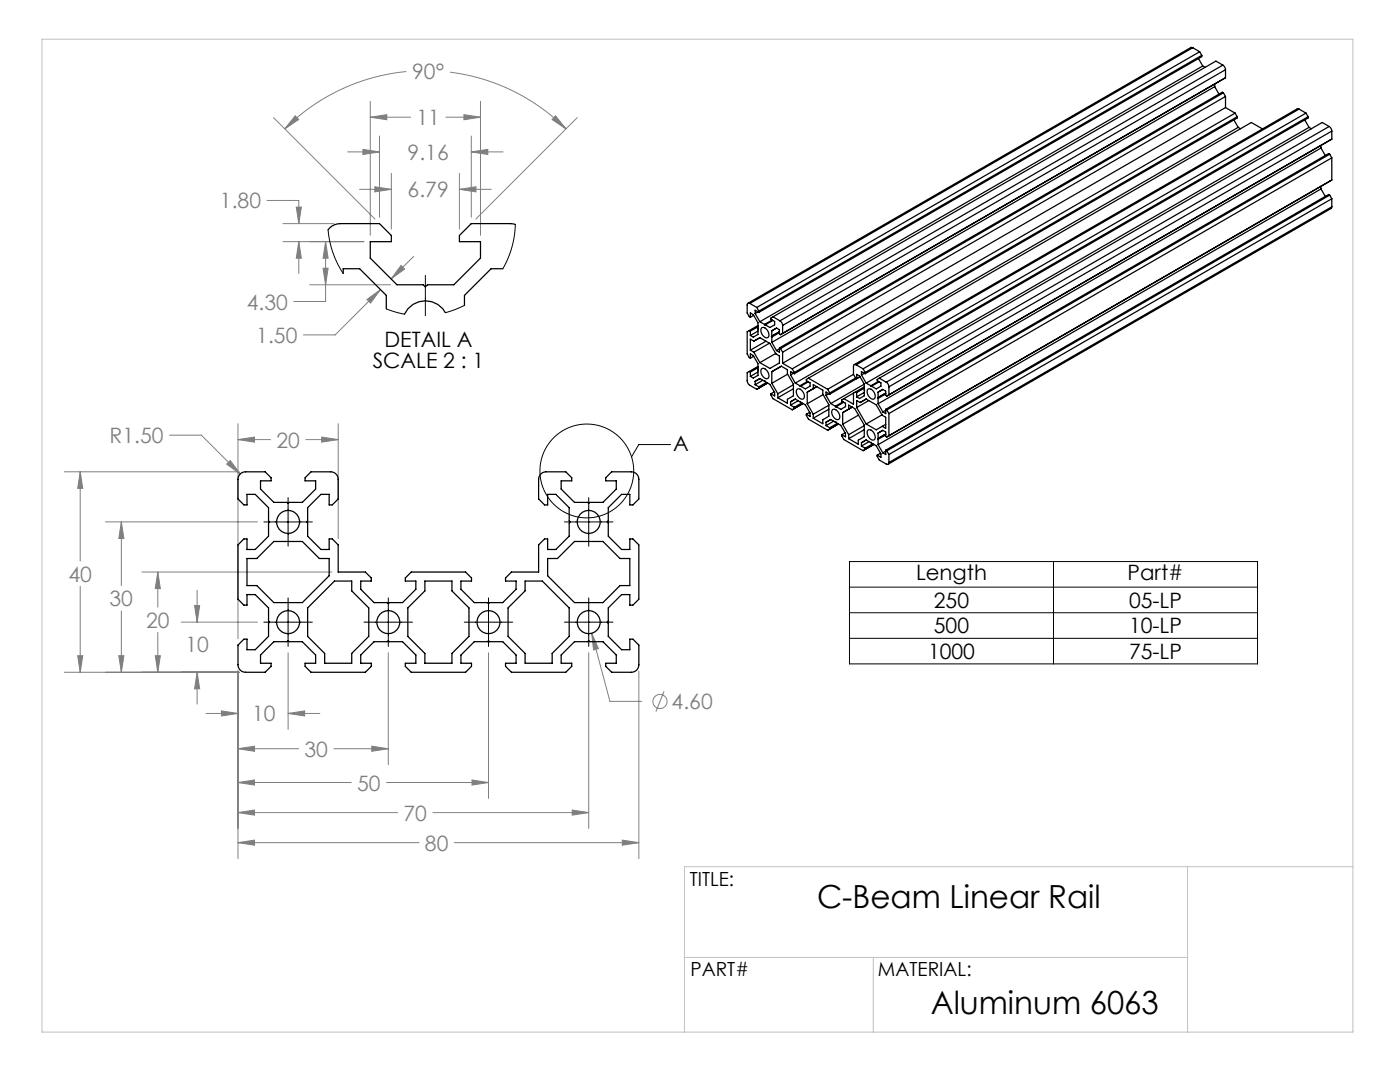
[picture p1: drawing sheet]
<svg xmlns="http://www.w3.org/2000/svg" width="279mm" height="216mm" viewBox="0 0 279 216" stroke-linecap="round" stroke-linejoin="round" font-family="sans-serif">
<g fill="none" stroke="#808080" stroke-width=".2">
<path d="M81.1 14.3a39.7 39.7 0 0 0-24.3 11.4M89.8 14.4a39.7 39.7 0 0 1 23.2 11.3M53.3 40h6.3v4.6M54.6 23.5l20.2 20.2M58.9 23.1l.7 .8-2.8 1.8zM69.4 30.3h6.3M71.8 37.8h6.3M72.4 29.8l3.3 .5-3.3 .5zM73.9 23.4l3.3-.5v1zM73.9 20.2v26.8M73.9 23.4h8M74.8 37.3l3.3 .5-3.3 .5z"/>
<path d="M75.7 27.1v16.3M78.1 34.6v11.1M89 23.4h6.9M91.7 34.6v11.1M91.7 37.8h6.3M91.7 37.8l3.3-.5v1zM92.6 22.9l3.3 .5-3.3 .5zM94.1 27.1v16.3M94.1 30.3h6.3M94.1 30.3l3.3-.5v1zM95.9 20.2v26.8M110.9 23.1l2.1 2.6-2.8-1.8z"/>
<path d="M115.2 23.5l-20.2 20.2M56.5 48.2h16.1M56.5 44.6h10.1M59.1 41.3h1l-.5 3.3zM59.6 48.2v6.4M59.6 48.2l.5 3.3h-1zM61.8 56.8h16.1M64.5 53.5h1l-.5 3.3zM65 48.2l.5 3.3h-1zM65 48.2v12h-6.4M73.2 59.8l2.7-2-1.9 2.7zM75.9 57.8l-9 9h-6.4"/>
<path d="M80 53l.7 .7-2.6 2zM82.5 51.2l-4.4 4.5M12.8 94.1h34.9M16 94.1l.5 3.3h-1zM16 94.1v17.9M33.8 86.8h6.4l7.7 7.8M46 91.9l1.9 2.7-2.7-2zM47.5 87.7l3.3-.5v1zM47.5 84.5v43M47.5 87.7h6.5M61 87.7h6.5M64.2 87.2l3.3 .5-3.3 .5z"/>
<path d="M67.5 84.5v23M16 117v17.1M21 104.1h30.4M24.2 104.1v12.8M24.2 104.1l.5 3.3h-1zM28.3 114.1h37.9M31.5 114.1l.5 3.3h-1zM31.5 114.1v7.1M39.3 117.8v6.3M12.8 134.1h34.9M15.5 130.8h1l-.5 3.3zM23.7 130.8h1l-.5 3.3z"/>
<path d="M24.2 121.9v12.2M31 130.8h1l-.5 3.3zM31.5 126.2v7.9M36.2 124.1h15.2M38.8 120.8h1l-.5 3.3zM39.3 134.1l.5 3.3h-1zM39.3 134.1v6.4M47.5 133.9v37.4M57.5 130.3v15.2M77.5 130.3v22.3M97.5 130.3v29M117.5 130.3v35"/>
<path d="M118.1 126.4l1.3 3-.9 .3zM118.1 126.4l3.6 13.6h6.4M127.5 133.9v37.4M132.5 138l-1.6 4M41.1 142.4h6.4M44.2 141.9l3.3 .5-3.3 .5zM47.5 149.4l3.3-.5v1zM47.5 156.1l3.3-.5v1.1zM47.5 149.4h12.1M47.5 156.1h22.6M57.5 142.4h6.3M57.5 142.4l3.3-.5v1z"/>
<path d="M66.6 149.4h10.9M74.2 148.9l3.3 .5-3.3 .5zM77.1 156.1h20.4M94.2 155.6l3.3 .5-3.3 .6zM47.5 168.1l3.3-.5v1.1zM47.5 162.1l3.3-.5v1.1zM47.5 168.1h36.1M47.5 162.1h31.9M86.4 162.1h31.1M90.7 168.1h36.8M114.2 161.6l3.3 .5-3.3 .6zM124.2 167.6l3.3 .5-3.3 .6z"/>
<circle cx="131.7" cy="140" r="1.41"/>
</g>
<g fill="none" stroke="#000" stroke-width=".2">
<path d="M84.9 54.9v8.1M57.5 99.3v9.7M117.5 99.3v9.7M133.8 88.7h-6.3l-1.5 2.5M52.7 104.1h9.6M57.5 119.3v9.7M77.5 119.3v9.7M97.5 119.3v9.7M112.7 104.1h9.6M117.5 119.3v9.7M169.5 112.1h81.5v20.4h-81.5zM169.5 117.2h81.5"/>
<path d="M210.2 112.1v20.4M52.7 124.1h9.6M72.7 124.1h9.6M92.7 124.1h9.6M112.7 124.1h9.6M169.5 122.3h81.5M169.5 127.4h81.5"/>
<circle cx="117.1" cy="94" r="9.4"/>
</g>
<path d="M8.4 7.8h261.6v198.1h-261.6zM237 172.9v33M270 172.9h-133.4v33M136.6 191h100.4M174.3 191v14.9" fill="none" stroke="#c0c0c0" stroke-width=".2"/>
<path d="M15.5 130.8h1l-.5 3.3zM16 94.1l.5 3.3h-1zM47.5 168.1l3.3-.5v1.1zM124.2 167.6l3.3 .5-3.3 .6zM46 91.9l-.8 .7 2.7 2zM39.3 134.1l.5 3.3h-1zM38.8 120.8h1l-.5 3.3zM47.5 149.4l3.3-.5v1zM74.2 148.9l3.3 .5-3.3 .5zM44.2 141.9l3.3 .5-3.3 .5zM57.5 142.4l3.3-.5v1zM47.5 156.1l3.3-.5v1.1zM94.2 155.6l3.3 .5-3.3 .6zM47.5 162.1l3.3-.5v1.1zM114.2 161.6l3.3 .5-3.3 .6zM23.7 130.8h1l-.5 3.3zM24.2 104.1l.5 3.3h-1zM31 130.8h1l-.5 3.3zM31.5 114.1l.5 3.3h-1zM47.5 87.7l3.3-.5v1zM64.2 87.2l3.3 .5-3.3 .5zM118.1 126.4l.4 3.3 .9-.3zM64.5 53.5h1l-.5 3.3zM65 48.2l.5 3.3h-1zM73.9 23.4l3.3-.5v1zM92.6 22.9l3.3 .5-3.3 .5zM59.6 48.2l.5 3.3h-1zM59.1 41.3h1l-.5 3.3zM72.4 29.8l3.3 .5-3.3 .5zM94.1 30.3l3.3-.5v1zM74.8 37.3l3.3 .5-3.3 .5zM91.7 37.8l3.3-.5v1zM80 53l.7 .7-2.6 2zM73.2 59.8l2.7-2-1.9 2.7zM110.9 23.1l2.1 2.6-2.8-1.8zM58.9 23.1l.7 .8-2.8 1.8z" fill="#808080"/>
<g fill="none" stroke="#000" stroke-width=".25">
<path d="M238 9.5h-.3l-88.4 51M238 9.5l1.4 .8M238 9.5l-88.4 51M239.2 11.7l.8 1.5M239.4 10.3l-88.4 51M239.4 10.3l.4 .7M239.8 11l-88.3 51.1M239.8 11v.3l-88.3 51M240 13.2l.5 .2M240 13.2l-88.4 51M242.4 17.3l.9 1.5M242.4 17.3l-88.4 51"/>
<path d="M242.4 16.8v.5M244 13l.4 .4 .2 .5M244 13l-1.3-.8-88.4 51M244 13l-88.3 51M244.2 18.5l-.3-.1-88.3 51M244.2 18.5l.4 .8M244.2 18.5l-88.4 51.1M244.6 13.9l-88.4 51M244.6 15.5l-88.8 51.3M244.6 13.9v1.6M244.6 19.3v2.2M244.6 15.5l-.4 .3"/>
<path d="M244.6 19.3l-88.4 51M244.6 21.5l1.9 1.1M244.6 21.5l-88.4 51M246.2 23.9l.9 1.5M246.5 22.6l-88.4 51M246.5 22.6l.4 .7M246.9 23.3l-88.4 51M246.9 23.3v.2l-88.4 51.1M247.1 25.4l-88.4 51M247.1 25.4l.5 .3M252 25.7l-2.3-1.3-88.4 51.1M259.2 21.8l-.3-.1-88.4 51.1"/>
<path d="M259.2 21.8l-88.3 51M259.2 21.8l1.4 .8M260.4 23.9l.8 1.5M260.6 22.6l.5 .7M260.6 22.6l-88.4 51M261.1 23.3l-88.4 51M261.1 23.3v.2l-88.4 51.1M261.2 25.4l-88.3 51M261.2 25.4l.5 .3M263.6 29.5l-88.4 51.1M263.6 29.5l.9 1.5M263.6 29v.5"/>
<path d="M263.6 37.2v.5M263.6 37.7l-88.4 51M263.6 37.7l.9 1.5M265.3 25.2l.3 .4 .2 .6M265.3 25.2l-88.4 51.1M265.3 25.2l-1.4-.8-88.4 51.1M265.4 30.8l-88.4 51M265.4 30.8l.4 .7M265.4 30.8l-.2-.2-88.4 51.1M265.4 38.9l-88.4 51.1M265.4 38.9l.4 .8M265.4 38.9l-.2-.1-88.4 51"/>
<path d="M265.8 26.2l-88.4 51M265.8 27.8l-88.8 51.2M265.8 26.2v1.6M265.8 31.5v4.4M265.8 39.7v1.6M265.8 27.8l-.4 .2M265.8 31.5l-88.4 51M265.8 35.9l-88.8 51.3M265.8 35.9l-.4 .3M265.8 39.7l-88.4 51M68.5 54.6v-1h3.3l5.3 5.3v2.7M100.4 53.6h-2.4l-5.3 5.3v2"/>
<path d="M102.8 44.8l-.9-.2h-7.8l-2.4 2.4v1.2h4.2v3.3l-5.3 5.3h-5.3l-.4 .4-.4-.4h-5.3l-5.3-5.3v-3.3h4.2v-1.2l-2.4-2.4h-7.8a2.96 2.96 0 0 0-2.4 1.3M265.8 41.3l-.2 .3-88.4 51M265.8 41.3l-88.4 51M88.9 62.4a4.6 4.6 0 0 0-4.2-2.4 4.6 4.6 0 0 0-4 2.7M149.5 66l.3 .1M149.5 74.1l.3 .1M149.6 60.5a.32 .32 0 0 0-.3 0 .32 .32 0 0 0-.2 .4v1.6l.7 .8M149.6 60.5l1.4 .8M149.8 63.3v-.9a3.2 3.2 0 0 1 1.5 3.2v1.1l-1 .6-.5-.4M149.8 69.9v-2.2l.6 .4 1.2-.7 2.1 1.1 1.2 2.1 .7 .4v1.4l-1.9 1.1-2.1-1.1M149.8 71.5v-.9a3.2 3.2 0 0 1 1.5 3.2v1.1l-1 .5-.5-.3M149.8 66.1v.8"/>
<path d="M149.8 74.2v.9M149.8 69.9l.6 .4M150.4 62.9l-.6 .4M150.4 71.1l-.6 .4M150.4 70.3l1.2 2.1M150.7 76.8v-.7l.9-.6 1.1 .5 1 .7 .9 1.6v.7l-.7-.4M150.7 62.6l.9 1.6M150.7 76.8l.8 .4M151 61.3l.5 .8M151.3 73.1l-2.2 1.3v1.6l.4 .8 1.5 .9 2.2-1.3-1.7 1v-.2M151.3 65l-2.2 1.2v4.4l.7 .9M151.3 65.2l-1.5 .9"/>
<path d="M151.3 66.1l-1.5 .8M151.3 74.2l-1.5 .9M151.3 73.4l-1.5 .8M151.3 62.2l-.6 .4M151.5 62.3l-.8-.4v.7M151.5 62.1v.2M151.6 64.2l1 .5M152 73.6a1.31 1.31 0 0 1 1.5 1.5 .55 .55 0 0 1-.5 .5 .55 .55 0 0 1-.6-.3l-.4-.5-.2-.6zM152 65.4a1.31 1.31 0 0 1 1.5 1.6 .55 .55 0 0 1-.5 .4 .55 .55 0 0 1-.6-.3l-.4-.5-.2-.6zM152.2 75.9l-1.5 .9M152.9 68.1l-3.1 1.8M153 76.3l-1.5 .9"/>
<path d="M153.6 68.5l-3.2 1.8M153.9 78.6l.4 .9 3.8 2.3M154 67.2v1.1M154 76.5v-2.3l1.9-1.1 1.2 .7v.8l1.2 2.1v2.3l-1.2 .7v.8l-1.9-1.1M154 68.3l1 1.7M154 76.5l1.2 2.1M154.1 63.9l-1.5 .8M154.2 63.9l-1.5 1-.1-.2M154.3 63.2l-.4 .3v.2l.7 .4v.7l-.9 .6-1-.6M154.3 63.2l1.4 .8M154.5 78.2l-.6 .4M154.8 70.5l-3.2 1.9"/>
<path d="M155.2 78.6v.8M155.6 69.4v.9l-.6-.3M155.6 66.2l-1.6 .9v.1M155.6 69.4l.2 .2M155.6 66.4l-1.6 .8M155.6 69.6l-.6 .4M155.7 64l.3 .4 .2 .5M155.8 66.8l-.2-.1v-.9l-.6-.3-1 .5v1.1M155.8 69.6l.4 .7M156.2 64.9v1.6l-.4 .3M156.2 70.3v2.2M156.2 72.5l1.9 1.1"/>
<path d="M157.2 74.7l-3.2 1.8M157.8 74.8l.9 1.6M158.1 73.6l.4 .7M158.3 77.6l-3.1 1.8M158.3 76.8l-3.1 1.8M158.4 74.5l-.6 .3M158.5 74.3v.3M158.5 74.6l-.7-.5v.7M158.7 76.4l.9 .6M159.1 77.6a1.31 1.31 0 0 1 1.4 1.6 .55 .55 0 0 1-.4 .5 .55 .55 0 0 1-.6-.3l-.4-.5-.2-.6zM159.3 80l-1.5 .8M159.6 77l.2 .1"/>
<path d="M161.2 76.1l-1.6 .9M161.3 76.2l-1.5 .9M161.3 75.5l3.9 2.2M161.3 75.5l-.4 .2v.3l.8 .4v.7l-1 .5-.9-.5M164.3 78.7l-3.2 1.9M164.8 78.9l1 1.6M165.2 77.7l.4 .7M165.4 78.6l-.6 .3M165.6 78.7l-.8-.5v.7M165.6 78.4v.3M168.4 79.5l-.4 .3v.2l.7 .5v.6l-.9 .6-.9-.6M170.3 78.4v2.3l-1.9-1.2"/>
<path d="M170.3 74.7l.4 .7M170.3 78.4l-1.9 1.1M170.3 74.7l-5.1 3M170.7 75.4l.3 .2v-.9l.5 .3 1 1.7M170.7 78.2l.3 .1M170.7 78.2l-.4 .2M170.7 75.4l-5.1 3M170.9 72.8a.32 .32 0 0 0-.4 0 .32 .32 0 0 0-.2 .3v1.6M170.9 72.8l1.3 .8M171 78.3v.9M171.6 75.2l-6 3.5M171.9 74.8l1 1.6"/>
<path d="M172.2 73.6l.5 .7M172.5 76.7v2.3l-1 .5-.5-.3M172.5 77.4l-1.5 .9M172.5 77.2l-1.8 1M172.5 78.3l-1.5 .9M172.5 76.7l-6.7 3.8M172.5 74.5l-.6 .3M172.7 74.6l-.8-.5v.7M172.7 74.3v.3M172.9 76.4l.9 .6M173.2 77.6a1.31 1.31 0 0 1 1.5 1.6 .55 .55 0 0 1-.5 .5 .55 .55 0 0 1-.6-.3l-.5-.8v-.6zM173.4 79.9l-2.4 1.4"/>
<path d="M173.8 77l.1 .1M175.2 79.5v1.1M175.3 76.1l-1.5 .9M175.5 76.2l-1.6 .9M175.5 75.5l-.4 .2v.3l.7 .4v.7l-.9 .5-1-.5M175.5 75.5l1.4 .8M176.8 78.4l-1.6 1v.1M176.8 78.6l-1.6 .9M176.9 76.3l.3 .4 .2 .5M177 79l-.2-.1v-.9l-.6-.3-1 .5v1.1M177.4 77.2v1.6l-.4 .2M47.9 94.6l.5-.3 .6-.2h3.9l1.2 1.2v.6h-2.1v1.7l2.7 2.6h2.6l.2 .3 .2-.3h2.6l2.7-2.6v-1.7h-2.1v-.6l1.2-1.2h3.9a1.5 1.5 0 0 1 1.5 1.5v4l-1.2 1.1h-.6v-2.1h-1.6l-2.7 2.7v2.6l-.2 .2 .2 .3v2.6l2.7 2.6h1.6v-2.1h.6l1.2 1.2v5.4h5.4l1.2 1.2v.6h-2.1v1.7l2.7 2.6h2.6l.2 .3 .2-.3h2.6l2.7-2.6v-1.7h-2.1v-.6l1.2-1.2h10.8l1.2 1.2v.6h-2.1v1.7l2.7 2.6h2.6l.2 .3 .2-.3h2.6l2.7-2.6v-1.7h-2.1v-.6l1.2-1.2h5.4v-5.4l1.2-1.2h.6v2.1h1.6l2.7-2.6v-2.6l.2-.3-.2-.2v-2.6l-2.7-2.7h-1.6v2.1h-.6l-1.2-1.1v-4a1.5 1.5 0 0 1 1.5-1.5h3.9l1.2 1.2v.6h-2.1v1.7l2.7 2.6h2.6l.2 .3 .2-.3h2.6l2.7-2.6v-1.7h-2.1v-.6l1.2-1.2h3.9a1.5 1.5 0 0 1 1.5 1.5v4l-1.2 1.1h-.6v-2.1h-1.6l-2.7 2.7v2.6l-.2 .2 .2 .3v2.6l2.7 2.6h1.6v-2.1h.6l1.2 1.2v10.9l-1.2 1.1h-.6v-2.1h-1.6l-2.7 2.7v2.6l-.2 .2 .2 .3v2.6l2.7 2.6h1.6v-2.1h.6l1.2 1.2v3.9a1.5 1.5 0 0 1-1.5 1.5h-3.9l-1.2-1.1v-.7h2.1v-1.6l-2.7-2.7h-2.6l-.2-.2-.2 .2h-2.6l-2.7 2.7v1.6h2.1v.7l-1.2 1.1h-10.8l-1.2-1.1v-.7h2.1v-1.6l-2.7-2.7h-2.6l-.2-.2-.2 .2h-2.6l-2.7 2.7v1.6h2.1v.7l-1.2 1.1h-10.8l-1.2-1.1v-.7h2.1v-1.6l-2.7-2.7h-2.6l-.2-.2-.2 .2h-2.6l-2.7 2.7v1.6h2.1v.7l-1.2 1.1h-10.8l-1.2-1.1v-.7h2.1v-1.6l-2.7-2.7h-2.6l-.2-.2-.2 .2h-2.6l-2.7 2.7v1.6h2.1v.7l-1.2 1.1h-3.9a1.5 1.5 0 0 1-1.5-1.5v-3.9l1.2-1.2h.6v2.1h1.6l2.7-2.6v-2.6l.2-.3-.2-.2v-2.6l-2.7-2.7h-1.6v2.1h-.6l-1.2-1.1v-10.9l1.2-1.2h.6v2.1h1.6l2.7-2.6v-2.6l.2-.3-.2-.2v-2.6l-2.7-2.7h-1.6v2.1h-.6l-1.2-1.1v-4l.1-.5z"/>
<path d="M157.8 80.8v-.6l.9-.6 1 .5 1 .7 1 1.6v.7l-.8-.4M157.8 80.8l.7 .5M158.5 81.3v.2l-.4 .3M160 80.4l-1.5 .9M160.3 80.5l-2.2 1.3M160.9 82.7l.4 .9 3.9 2.2 2.1-1.2M161.1 80.6l1.2 2.1M161.1 80.6v-2.3l1.9-1.1-.7 .4v-.8l1.9 1.1v.8l1.2 2v2.4l-1.2 .7v.8l-1.9-1.1M161.6 82.3l-.7 .4M162.3 82.7v.8M164.8 84.9v-.6l1-.6 1 .5 1 .7 .9 1.6v.7l-.7-.5M164.8 84.9l.8 .5"/>
<path d="M165.4 81.7l-3.1 1.8M165.4 80.9l-3.1 1.8M165.6 85.4v.2M165.8 80.5l.9 .6M166.2 81.7a1.31 1.31 0 0 1 1.4 1.6 .55 .55 0 0 1-.5 .5 .55 .55 0 0 1-.5-.3l-.4-.5-.2-.6zM166.4 84l-1.6 .9M166.7 81.1h.2M167.1 84.5l-1.5 .9M168 86.7l.4 1 3.8 2.2 2.2-1.2-1.7 1v-.3M168.2 84.7l1.2 2M168.2 80.2l-1.5 .9M168.4 80.3l-1.5 .8"/>
<path d="M168.7 86.4l-.7 .3M169.4 81.6v-.8l1.2 .7 1.9 3.3v2.3l-1.2 .7v.8l-1.9-1.1M169.4 86.7v.8M170.1 81.2l-1.9 1.1v2.4M171 81.3v-1.4l.7 .4 1.2-.7 2 1.2 1.2 2.1 .7 .4v2.2l-.7-.4M171 81.3l1.9 3.3M171.3 82.8l-3.1 1.9M171.9 89v-.7l1-.5 1 .5a3.2 3.2 0 0 1 1.9 2.9l-.7-.4M171.9 89l.8 .4M172.5 85.7l-3.1 1.8M172.5 84.9l-3.1 1.8M172.9 84.6l2 1.2 1.2-.7"/>
<path d="M173.2 85.8a1.31 1.31 0 0 1 1.5 1.6 .55 .55 0 0 1-.5 .4 .55 .55 0 0 1-.6-.3l-.5-.8v-.5zM173.4 88.1l-1.5 .9M174.2 88.6l-1.5 .8M175.1 90.8l.4 1 1.4 .8a.32 .32 0 0 0 .3 0 .32 .32 0 0 0 .2-.3M175.2 80.6l1 1.6M175.2 87.7v1M175.2 88.7l1 1.7M175.7 90.4l-.6 .4M176 82.8l-3.1 1.8M176.8 81.7v.8l-.6-.3M176.8 81.7l.2 .1M176.8 89.8v.9l-.6-.3"/>
<path d="M176.8 86.6l-1.6 .9v.2M176.8 89.8l.2 .2M176.8 81.9l-.6 .3M176.8 84.7l-.7 .4M176.8 86.8l-1.6 .9M176.8 90l-.6 .4M177 81.8l.4 .7M177 87.2l-.2-.1v-.9l-.6-.3-1 .5v1.1M177 90l.4 .7M177.4 82.5v4.4l-.4 .3M177.4 90.7v1.6M49.3 111.4h2l3.4-3.4h5.6l3.4 3.4h2v3.5l-5.4 5.3h-5.6l-3.4-3.4h-2z"/>
<path d="M84.8 115.9h5.4v2l3.4 3.4v5.7l-3.4 3.4v1.9h-5.4v-1.9l-3.4-3.4v-5.7l3.4-3.4zM104.8 115.9h3.4l5.4 5.4v5.7l-3.4 3.4v1.9h-5.4v-1.9l-3.4-3.4v-5.7l3.4-3.4zM109.3 111.4h2l3.4-3.4h5.6l3.4 3.4h2v5.4h-2l-3.4 3.4h-5.6l-5.4-5.3zM61.4 121.3l5.4-5.4h3.4v2l3.4 3.4v5.7l-3.4 3.4v1.9h-5.4v-1.9l-3.4-3.4z"/>
<circle cx="57.5" cy="104.1" r="2.3"/>
<circle cx="117.5" cy="104.1" r="2.3"/>
<circle cx="57.5" cy="124.1" r="2.3"/>
<circle cx="77.5" cy="124.1" r="2.3"/>
<circle cx="97.5" cy="124.1" r="2.3"/>
<circle cx="117.5" cy="124.1" r="2.3"/>
</g>
<path d="M65.5 45.9l.3 2.3 .6 2.2 .9 2.1 1.2 2.1M102.8 44.8l-.2 2.3-.4 2.2-.8 2.2-1 2.1M77.1 61.6l3.6 1.1M92.7 60.9l-1.8 .9-2 .6" fill="none" stroke="#000" stroke-width=".2"/>
<g font-size="6.3">
<text x="163.1" y="181.3">C-Beam Linear Rail</text>
<text x="185.7" y="202.3">Aluminum 6063</text>
</g>
<g font-size="4.2" fill="#808080">
<text x="82.3" y="15.7">90°</text>
<text x="83.1" y="25">11</text>
<text x="81.4" y="31.9">9.16</text>
<text x="43.9" y="41.6">1.80</text>
<text x="81.4" y="39.4">6.79</text>
<text x="49.2" y="61.8">4.30</text>
<text x="51.2" y="68.4">1.50</text>
<text x="21.9" y="88.4">R1.50</text>
<text x="55.2" y="89.3">20</text>
<text x="13.7" y="116.1">40</text>
<text x="21.9" y="121">30</text>
<text x="29.1" y="125.3">20</text>
<text x="37" y="130">10</text>
<text x="50.3" y="144">10</text>
<text x="134" y="141.5">4.60</text>
<text x="60.8" y="151">30</text>
<text x="71.3" y="157.7">50</text>
<text x="80.5" y="163.7">70</text>
<text x="84.8" y="169.7">80</text>
</g>
<g font-size="4.2">
<text x="76.7" y="69.2">DETAIL A</text>
<text x="74.4" y="73.4">SCALE 2 : 1</text>
<text x="134.3" y="89.9">A</text>
<text x="182.8" y="115.7">Length</text>
<text x="225" y="115.7">Part#</text>
<text x="186.4" y="121.2">250</text>
<text x="225.3" y="121.2">05-LP</text>
<text x="185.2" y="131.5">1000</text>
<text x="186.4" y="126.4">500</text>
<text x="225.3" y="126.4">10-LP</text>
<text x="225.3" y="131.5">75-LP</text>
</g>
<g font-size="3.9">
<text x="137.7" y="176.8">TITLE:</text>
<text x="137.8" y="194.8">PART#</text>
<text x="175.2" y="194.8">MATERIAL:</text>
</g>
</svg>
